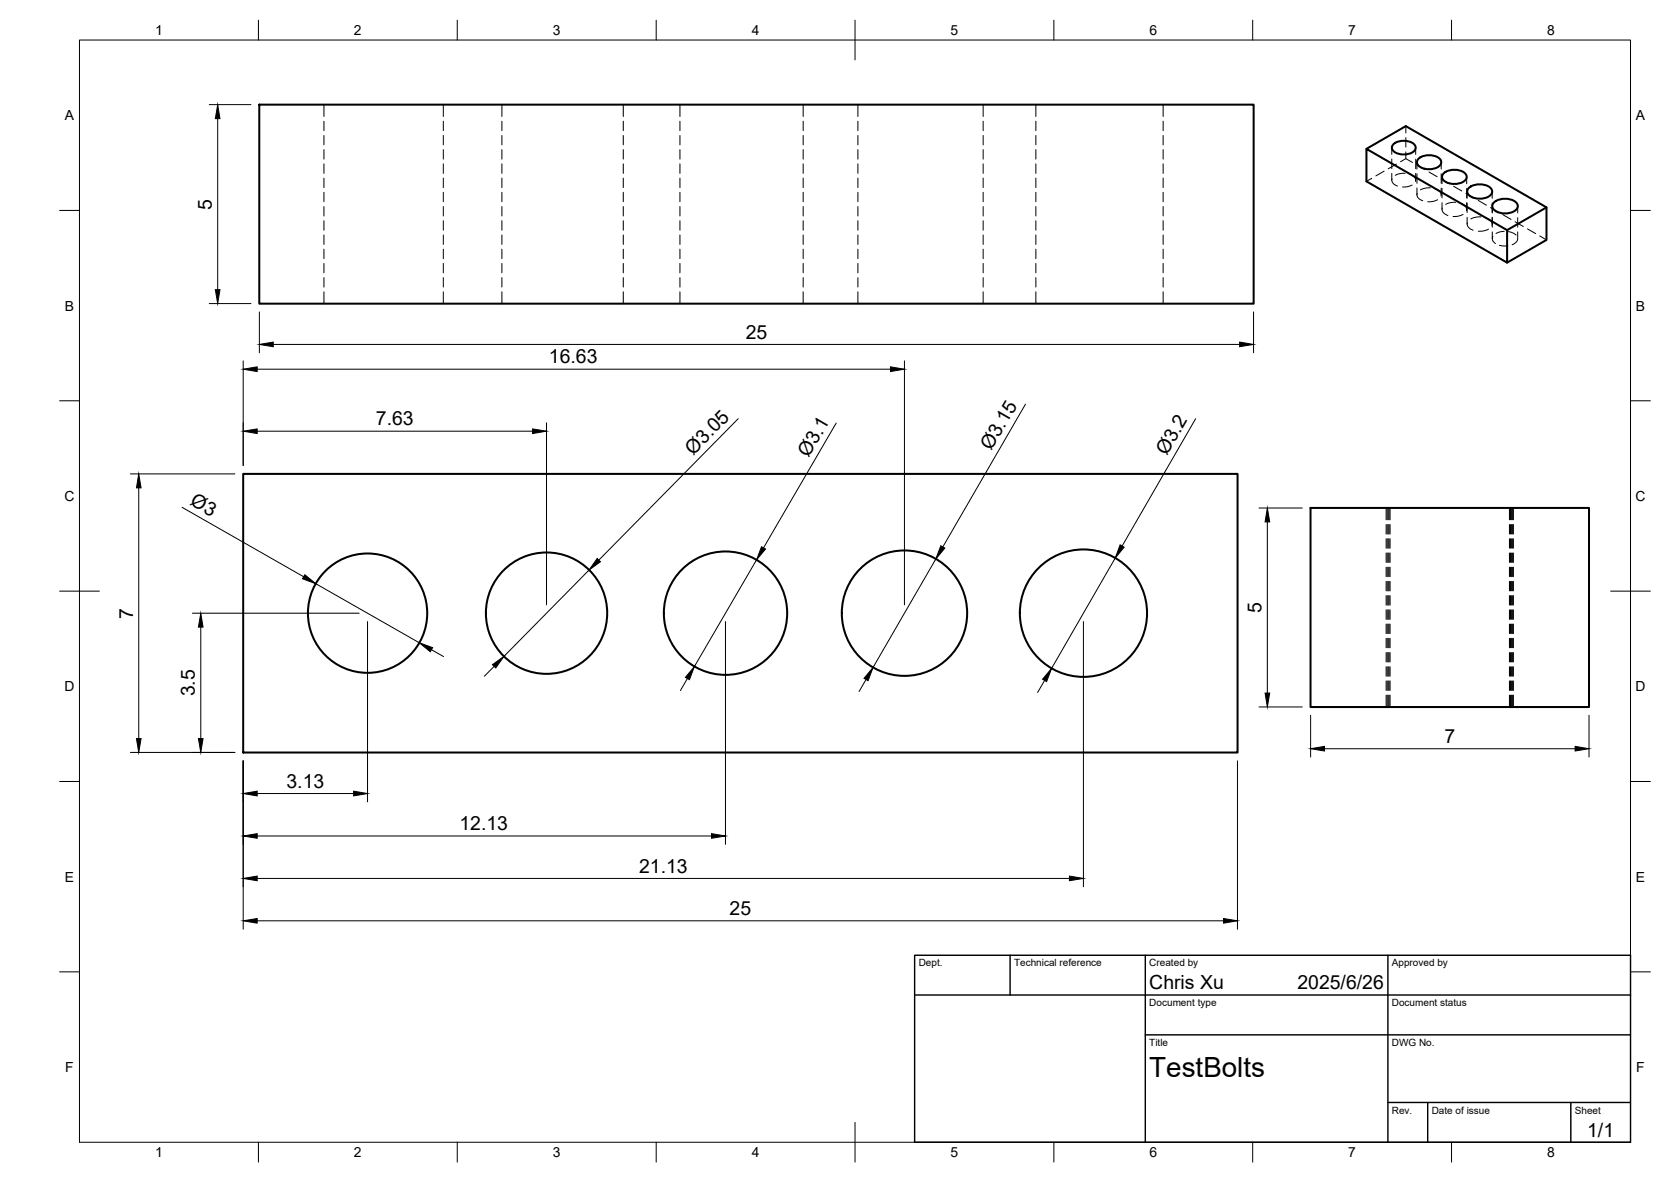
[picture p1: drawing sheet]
<svg xmlns="http://www.w3.org/2000/svg" width="420mm" height="297mm" viewBox="0 0 420 297" stroke-linecap="round" stroke-linejoin="round" font-family="sans-serif">
<!-- layer: Visible -->
<g fill="none" stroke="#000" stroke-width=".51">
<path d="M65.2 26.3h250v50h-250zM343.6 37.4l9.9-5.7 35.4 20.4v8.2l-10 5.7M350.4 36.2a4.1 4.1 0 0 1 5.5 .5 1.8 1.8 0 0 1-2 2l-1.3 .1a2.53 2.53 0 0 1-2.6-1.7zM356.7 39.9a4.1 4.1 0 0 1 5.6 .4 1.84 1.84 0 0 1-2 2.1l-1.3 .1a2.58 2.58 0 0 1-2.7-1.7zM363 43.6a4.2 4.2 0 0 1 5.7 .4 1.87 1.87 0 0 1-2 2.1l-1.4 .1a2.62 2.62 0 0 1-2.7-1.8zM369.3 47.2a4.3 4.3 0 0 1 5.8 .5 1.89 1.89 0 0 1-2 2.1l-1.4 .1a2.65 2.65 0 0 1-2.8-1.8zM375.7 50.8a4.4 4.4 0 0 1 5.8 .4 1.58 1.58 0 0 1-1.4 2.2 4.3 4.3 0 0 1-4.7-1 1.21 1.21 0 0 1 .3-1.6zM388.9 52.1l-10 5.7v8.2l-35.3-20.4v-8.2l35.3 20.4M61.2 119.1h250v70h-250zM329.5 127.6h70v50.1h-70z"/>
<circle cx="92.4" cy="154.1" r="15"/>
<circle cx="137.4" cy="154.1" r="15.3"/>
<circle cx="182.4" cy="154.1" r="15.5"/>
<circle cx="227.4" cy="154.1" r="15.8"/>
<circle cx="272.4" cy="154.1" r="16"/>
</g>
<!-- layer: Hidden -->
<g fill="none" stroke="#000" stroke-width=".25">
<path d="M81.4 26.3v3M81.4 30.5v2.3M81.4 34v2.4M81.4 37.6v2.4M111.5 26.3v3M111.5 30.5v2.3M111.5 34v2.4M111.5 37.6v2.4M126.2 26.3v3M126.2 30.5v2.3M126.2 34v2.4M126.2 37.6v2.4"/>
<path d="M156.7 26.3v3M156.7 30.5v2.3M156.7 34v2.4M156.7 37.6v2.4M171 26.3v3M171 30.5v2.3M171 34v2.4M171 37.6v2.4M202 26.3v3M202 30.5v2.3M202 34v2.4M202 37.6v2.4"/>
<path d="M215.7 26.3v3M215.7 30.5v2.3M215.7 34v2.4M215.7 37.6v2.4M247.2 26.3v3M247.2 30.5v2.3M247.2 34v2.4M247.2 37.6v2.4M260.5 26.3v3M260.5 30.5v2.3M260.5 34v2.4M260.5 37.6v2.4"/>
<path d="M292.5 26.3v3M292.5 30.5v2.3M292.5 34v2.4M292.5 37.6v2.4M349.9 37.1v1.7M349.9 40v2.4M353.5 38.2v1.7l1.7 .9M353.5 31.7v1.7M353.5 34.6v2.4M353.5 39.9l-1.4 .7M356 37.1v1.7M356 40v2.4"/>
<path d="M81.4 41.2v2.4M81.4 44.8v2.3M81.4 48.3v2.4M81.4 51.9v2.4M81.4 55.5v2.4M81.4 59v2.4M111.5 41.2v2.4M111.5 44.8v2.3M111.5 48.3v2.4M111.5 51.9v2.4M111.5 55.5v2.4M111.5 59v2.4"/>
<path d="M126.2 41.2v2.4M126.2 44.8v2.3M126.2 48.3v2.4M126.2 51.9v2.4M126.2 55.5v2.4M126.2 59v2.4M156.7 41.2v2.4M156.7 44.8v2.3M156.7 48.3v2.4M156.7 51.9v2.4M156.7 55.5v2.4M156.7 59v2.4"/>
<path d="M171 41.2v2.4M171 44.8v2.3M171 48.3v2.4M171 51.9v2.4M171 55.5v2.4M171 59v2.4M202 41.2v2.4M202 44.8v2.3M202 48.3v2.4M202 51.9v2.4M202 55.5v2.4M202 59v2.4"/>
<path d="M215.7 41.2v2.4M215.7 44.8v2.3M215.7 48.3v2.4M215.7 51.9v2.4M215.7 55.5v2.4M215.7 59v2.4M247.2 41.2v2.4M247.2 44.8v2.3M247.2 48.3v2.4M247.2 51.9v2.4M247.2 55.5v2.4M247.2 59v2.4"/>
<path d="M260.5 41.2v2.4M260.5 44.8v2.3M260.5 48.3v2.4M260.5 51.9v2.4M260.5 55.5v2.4M260.5 59v2.4M292.5 41.2v2.4M292.5 44.8v2.3M292.5 48.3v2.4M292.5 51.9v2.4M292.5 55.5v2.4M292.5 59v2.4"/>
<path d="M344.9 44.8l-1.3 .8M348 43l-2.1 1.2M349.9 43.6v1.7M350 44.9a1.59 1.59 0 0 0 1.4 1.9M351.1 41.2l-2.1 1.2M353.3 43.6h-1.2l-1.3 .5M354.5 43.8a1.56 1.56 0 0 1 1.4 1.8M355.1 46.5l-1.3 .4-1.2 .1M356 43.6v1.7M356.2 41.4l2.1 1.2M356.3 40.8v1.7M356.3 43.7v2.4"/>
<path d="M356.3 47.3v1.6M356.3 48.6a1.52 1.52 0 0 0 1.4 1.8M359.3 43.2l2.1 1.2M359.6 47.2l-1.1 .1-1.3 .4M360.9 47.4a1.59 1.59 0 0 1 1.4 1.9M361.5 50.2l-1.3 .4-1.2 .1M362.4 40.8v1.7M362.4 43.7v2.4M362.4 47.3v1.6M362.4 45l2.1 1.2M362.6 44.5v1.7M362.6 47.4v2.3"/>
<path d="M362.6 50.9v1.7M362.6 52.3a1.57 1.57 0 0 0 1.5 1.9M365.5 46.8l2.1 1.2M366 50.8l-1.2 .1-1.3 .5M367.3 51.1a1.62 1.62 0 0 1 1.4 1.8M367.9 53.9l-1.5 .5h-1M368.6 48.6l2 1.2M368.8 44.5v1.7M368.8 47.4v2.3M368.8 50.9v1.7M368.9 48.1v1.7M368.9 51v2.4"/>
<path d="M368.9 54.6v1.7M369 56a1.62 1.62 0 0 0 1.4 1.9M371.7 50.4l2 1.2M372.4 54.5l-1.3 .1-1.3 .4M373.7 54.7a1.65 1.65 0 0 1 1.4 1.9M374.3 57.6l-1.6 .5h-1M374.8 52.2l2 1.1M375.2 48.1v1.7M375.2 51v2.5M375.2 54.6v2.5M375.2 58.3v1.7M375.4 59.4a1.29 1.29 0 0 0 .6 1.8"/>
<path d="M377.9 53.9l2 1.2M378.2 58.1l-1.2 .2-.8 .4M379.3 58.2l1.1 .3 .8 .6M381 55.7l2 1.2M381.6 51.8v1.7M381.6 54.7v2.4M381.6 58.3v1.7M384.1 57.5l2 1.2M387.2 59.3l1.7 1M81.4 62.6v2.4M81.4 66.2v2.4M81.4 69.8v2.3"/>
<path d="M81.4 73.3v3M111.5 62.6v2.4M111.5 66.2v2.4M111.5 69.8v2.3M111.5 73.3v3M126.2 62.6v2.4M126.2 66.2v2.4M126.2 69.8v2.3M126.2 73.3v3M156.7 62.6v2.4M156.7 66.2v2.4M156.7 69.8v2.3"/>
<path d="M156.7 73.3v3M171 62.6v2.4M171 66.2v2.4M171 69.8v2.3M171 73.3v3M202 62.6v2.4M202 66.2v2.4M202 69.8v2.3M202 73.3v3M215.7 62.6v2.4M215.7 66.2v2.4M215.7 69.8v2.3"/>
<path d="M215.7 73.3v3M247.2 62.6v2.4M247.2 66.2v2.4M247.2 69.8v2.3M247.2 73.3v3M260.5 62.6v2.4M260.5 66.2v2.4M260.5 69.8v2.3M260.5 73.3v3M292.5 62.6v2.4M292.5 66.2v2.4M292.5 69.8v2.3"/>
<path d="M292.5 73.3v3M377 61.6l2.1 .2M381.6 60.1l-.5 .8-.9 .6M348.5 127.6v3M348.5 131.8v2.4M348.5 135.4v2.4M348.5 139v2.3M348.8 127.6v3M348.8 131.8v2.4M348.8 135.4v2.4M348.8 139v2.3M349 127.6v3"/>
<path d="M349 131.8v2.4M349 135.4v2.4M349 139v2.3M349.3 127.6v3M349.3 131.8v2.4M349.3 135.4v2.4M349.3 139v2.3M349.5 127.6v3M349.5 131.8v2.4M349.5 135.4v2.4M349.5 139v2.3M379.5 127.6v3"/>
<path d="M379.5 131.8v2.4M379.5 135.4v2.4M379.5 139v2.3M379.8 127.6v3M379.8 131.8v2.4M379.8 135.4v2.4M379.8 139v2.3M380 127.6v3M380 131.8v2.4M380 135.4v2.4M380 139v2.3M380.3 127.6v3"/>
<path d="M380.3 131.8v2.4M380.3 135.4v2.4M380.3 139v2.3M380.5 127.6v3M380.5 131.8v2.4M380.5 135.4v2.4M380.5 139v2.3M348.5 142.5v2.4M348.5 146.1v2.4M348.5 149.7v2.4M348.5 153.3v2.3M348.5 156.8v2.4"/>
<path d="M348.8 142.5v2.4M348.8 146.1v2.4M348.8 149.7v2.4M348.8 153.3v2.3M348.8 156.8v2.4M349 142.5v2.4M349 146.1v2.4M349 149.7v2.4M349 153.3v2.3M349 156.8v2.4M349.3 142.5v2.4M349.3 146.1v2.4"/>
<path d="M349.3 149.7v2.4M349.3 153.3v2.3M349.3 156.8v2.4M349.5 142.5v2.4M349.5 146.1v2.4M349.5 149.7v2.4M349.5 153.3v2.3M349.5 156.8v2.4M379.5 142.5v2.4M379.5 146.1v2.4M379.5 149.7v2.4M379.5 153.3v2.3"/>
<path d="M379.5 156.8v2.4M379.8 142.5v2.4M379.8 146.1v2.4M379.8 149.7v2.4M379.8 153.3v2.3M379.8 156.8v2.4M380 142.5v2.4M380 146.1v2.4M380 149.7v2.4M380 153.3v2.3M380 156.8v2.4M380.3 142.5v2.4"/>
<path d="M380.3 146.1v2.4M380.3 149.7v2.4M380.3 153.3v2.3M380.3 156.8v2.4M380.5 142.5v2.4M380.5 146.1v2.4M380.5 149.7v2.4M380.5 153.3v2.3M380.5 156.8v2.4M348.5 160.4v2.4M348.5 164v2.4M348.5 167.6v2.3"/>
<path d="M348.5 171.1v2.4M348.5 174.7v3M348.8 160.4v2.4M348.8 164v2.4M348.8 167.6v2.3M348.8 171.1v2.4M348.8 174.7v3M349 160.4v2.4M349 164v2.4M349 167.6v2.3M349 171.1v2.4M349 174.7v3"/>
<path d="M349.3 160.4v2.4M349.3 164v2.4M349.3 167.6v2.3M349.3 171.1v2.4M349.3 174.7v3M349.5 160.4v2.4M349.5 164v2.4M349.5 167.6v2.3M349.5 171.1v2.4M349.5 174.7v3M379.5 160.4v2.4M379.5 164v2.4"/>
<path d="M379.5 167.6v2.3M379.5 171.1v2.4M379.5 174.7v3M379.8 160.4v2.4M379.8 164v2.4M379.8 167.6v2.3M379.8 171.1v2.4M379.8 174.7v3M380 160.4v2.4M380 164v2.4M380 167.6v2.3M380 171.1v2.4"/>
<path d="M380 174.7v3M380.3 160.4v2.4M380.3 164v2.4M380.3 167.6v2.3M380.3 171.1v2.4M380.3 174.7v3M380.5 160.4v2.4M380.5 164v2.4M380.5 167.6v2.3M380.5 171.1v2.4M380.5 174.7v3"/>
</g>
<!-- layer: BORDER -->
<g fill="none" stroke="#000" stroke-width=".25">
<path d="M20 10.1h390v276.9h-390zM65 5.1v5M115 5.1v5M165 5.1v5M215 5.1v10M265 5.1v5M315 5.1v5M365 5.1v5M15 52.9h5M410 52.9h5M15 100.7h5M410 100.7h5"/>
<path d="M15 148.6h10M405 148.6h10M15 196.4h5M410 196.4h5M15 244.2h5M410 244.2h5M65 287v5M115 287v5M165 287v5M215 282.1v9.9M265 287v5M315 287v5"/>
<path d="M365 287v5"/>
</g>
<!-- layer: TITLEBLOCK -->
<path d="M230 240.1h180v46.9h-180zM230 250h180M254 240.1v9.9M288 240.1v46.9M349 240.1v46.9M288 260.1h122M349 277.1h61M359 277.1v9.9M395 277.1v9.9" fill="none" stroke="#000" stroke-width=".36"/>
<!-- layer: FD_Dimensions -->
<g fill="none" stroke="#000" stroke-width=".25">
<path d="M52.6 26.3h10.5M54.7 29.8v43M52.6 76.3h10.5M65.2 78.4v10.3M315.2 78.4v10.3M61.2 90.7v26.3M64.7 92.8h159.2M68.7 86.6h243M227.4 90.7v61.3M32.8 119.1h26.3M64.7 108.4h69.2M137.4 106.3v45.7"/>
<path d="M185.6 105.2l-35 35.5M210.2 106.3l-18.2 31.4M257.9 101.6l-20.8 35.8M300.6 105.2l-18.4 32M34.9 122.6v63M45.8 127.5l30.5 17.4M316.6 127.7h10.8M318.7 131.2v43M48.4 154.1h41.9M50.5 157.6v28M79.4 146.7l26 14.8M92.4 156.2v45.3"/>
<path d="M148.1 143.2l-21.4 21.8M182.4 156.2v56M190.2 140.7l-15.6 26.8M235.3 140.5l-15.8 27.2M272.4 156.2v66.6M280.4 140.2l-16 27.8M108.5 163.3l3 1.7M124.2 167.5l-2.4 2.4M172.8 170.5l-1.7 3M217.8 170.8l-1.8 3M262.7 171l-1.8 3M316.6 177.7h10.8"/>
<path d="M329.5 179.8v10.5M399.5 179.8v10.5M32.8 189.1h26.3M61.2 191.2v42.3M64.7 199.4h24.2M311.1 191.2v42.3M333 188.2h63M64.7 210.1h114.2M64.7 231.4h243M64.7 220.8h204.2"/>
</g>
<g fill="#000" stroke="#000" stroke-width=".25">
<path d="M54.7 26.3l.6 3.5h-1.2zM54.1 72.8h1.2l-.6 3.5zM61.2 92.8l3.5-.6v1.2zM65.2 86.6l3.5-.6v1.1zM223.9 92.2l3.5 .6-3.5 .6zM311.7 86l3.5 .6-3.5 .5zM61.2 108.4l3.5-.6v1.2zM133.9 107.8l3.5 .6-3.5 .6zM34.9 119.1l.6 3.5h-1.2zM191.5 137.4l1 .6-2.3 2.7zM236.6 137.1l1 .6-2.3 2.8zM281.6 136.9l1.1 .6-2.3 2.7z"/>
<path d="M318.7 127.7l.6 3.5h-1.2zM50.5 154.1l.6 3.5h-1.2zM76.6 144.4l2.8 2.3-3.3-1.3zM150.2 140.3l.8 .9-2.9 2zM105.4 161.5l3.4 1.3-.6 1zM123.8 167l2.9-2-2 2.9zM174.6 167.5l-1.2 3.3-1.1-.6zM219.5 167.7l-1.2 3.4-1-.6zM264.4 168l-1.2 3.3-1.1-.6zM318.1 174.2h1.2l-.6 3.5zM34.3 185.6h1.2l-.6 3.5zM49.9 185.6h1.2l-.6 3.5z"/>
<path d="M61.2 199.4l3.5-.6v1.2zM88.9 198.8l3.5 .6-3.5 .6zM329.5 188.2l3.5-.6v1.1zM396 187.6l3.5 .6-3.5 .5zM61.2 210.1l3.5-.6v1.2zM178.9 209.5l3.5 .6-3.5 .6zM61.2 231.4l3.5-.6v1.2zM61.2 220.8l3.5-.6v1.1zM268.9 220.2l3.5 .6-3.5 .5zM307.7 230.8l3.4 .6-3.4 .6z"/>
</g>
<text font-size="7" x="289" y="270.6">TestBolts</text>
<g font-size="4.9">
<text x="53.3" y="52.7" transform="rotate(-90 53.3 52.7)">5</text>
<text x="187.5" y="85.1">25</text>
<text x="138" y="91.3">16.63</text>
<text x="94.5" y="106.9">7.63</text>
<text x="249.2" y="113.4" transform="rotate(-60 249.2 113.4)">Ø3.15</text>
<text x="174.3" y="114.5" transform="rotate(-45 174.3 114.5)">Ø3.05</text>
<text x="203.3" y="115.2" transform="rotate(-60 203.3 115.2)">Ø3.1</text>
<text x="293.4" y="114.6" transform="rotate(-60 293.4 114.6)">Ø3.2</text>
<text x="47.6" y="126.8" transform="rotate(30 47.6 126.8)">Ø3</text>
<text x="33.5" y="155.5" transform="rotate(-90 33.5 155.5)">7</text>
<text x="317.2" y="154" transform="rotate(-90 317.2 154)">5</text>
<text x="49" y="175" transform="rotate(-90 49 175)">3.5</text>
<text x="363.2" y="186.7">7</text>
<text x="72" y="198">3.13</text>
<text x="115.5" y="208.6">12.13</text>
<text x="160.7" y="219.3">21.13</text>
<text x="183.5" y="229.9">25</text>
<text x="289" y="248.5">Chris Xu</text>
<text x="326.2" y="248.5">2025/6/26</text>
<text x="399.1" y="285.7">1/1</text>
</g>
<g font-size="3.5">
<text x="39" y="8.8">1</text>
<text x="89" y="8.8">2</text>
<text x="139" y="8.8">3</text>
<text x="189" y="8.8">4</text>
<text x="239" y="8.8">5</text>
<text x="289" y="8.8">6</text>
<text x="339" y="8.8">7</text>
<text x="389" y="8.8">8</text>
<text x="16.3" y="30.2">A</text>
<text x="411.3" y="30.2">A</text>
<text x="16.3" y="78">B</text>
<text x="411.3" y="78">B</text>
<text x="16.2" y="125.9">C</text>
<text x="411.2" y="125.9">C</text>
<text x="16.2" y="173.7">D</text>
<text x="411.2" y="173.7">D</text>
<text x="16.3" y="221.6">E</text>
<text x="411.3" y="221.6">E</text>
<text x="16.4" y="269.4">F</text>
<text x="411.4" y="269.4">F</text>
<text x="39" y="290.8">1</text>
<text x="89" y="290.8">2</text>
<text x="139" y="290.8">3</text>
<text x="189" y="290.8">4</text>
<text x="239" y="290.8">5</text>
<text x="289" y="290.8">6</text>
<text x="339" y="290.8">7</text>
<text x="389" y="290.8">8</text>
</g>
<g font-size="2.5">
<text x="231" y="242.9">Dept.</text>
<text x="255" y="242.9">Technical reference</text>
<text x="289" y="242.9">Created by</text>
<text x="350" y="242.9">Approved by</text>
<text x="289" y="252.8">Document type</text>
<text x="350" y="252.8">Document status</text>
<text x="289" y="262.9">Title</text>
<text x="350" y="262.9">DWG No.</text>
<text x="350" y="279.9">Rev.</text>
<text x="360" y="279.9">Date of issue</text>
<text x="396" y="279.9">Sheet</text>
</g>
</svg>
